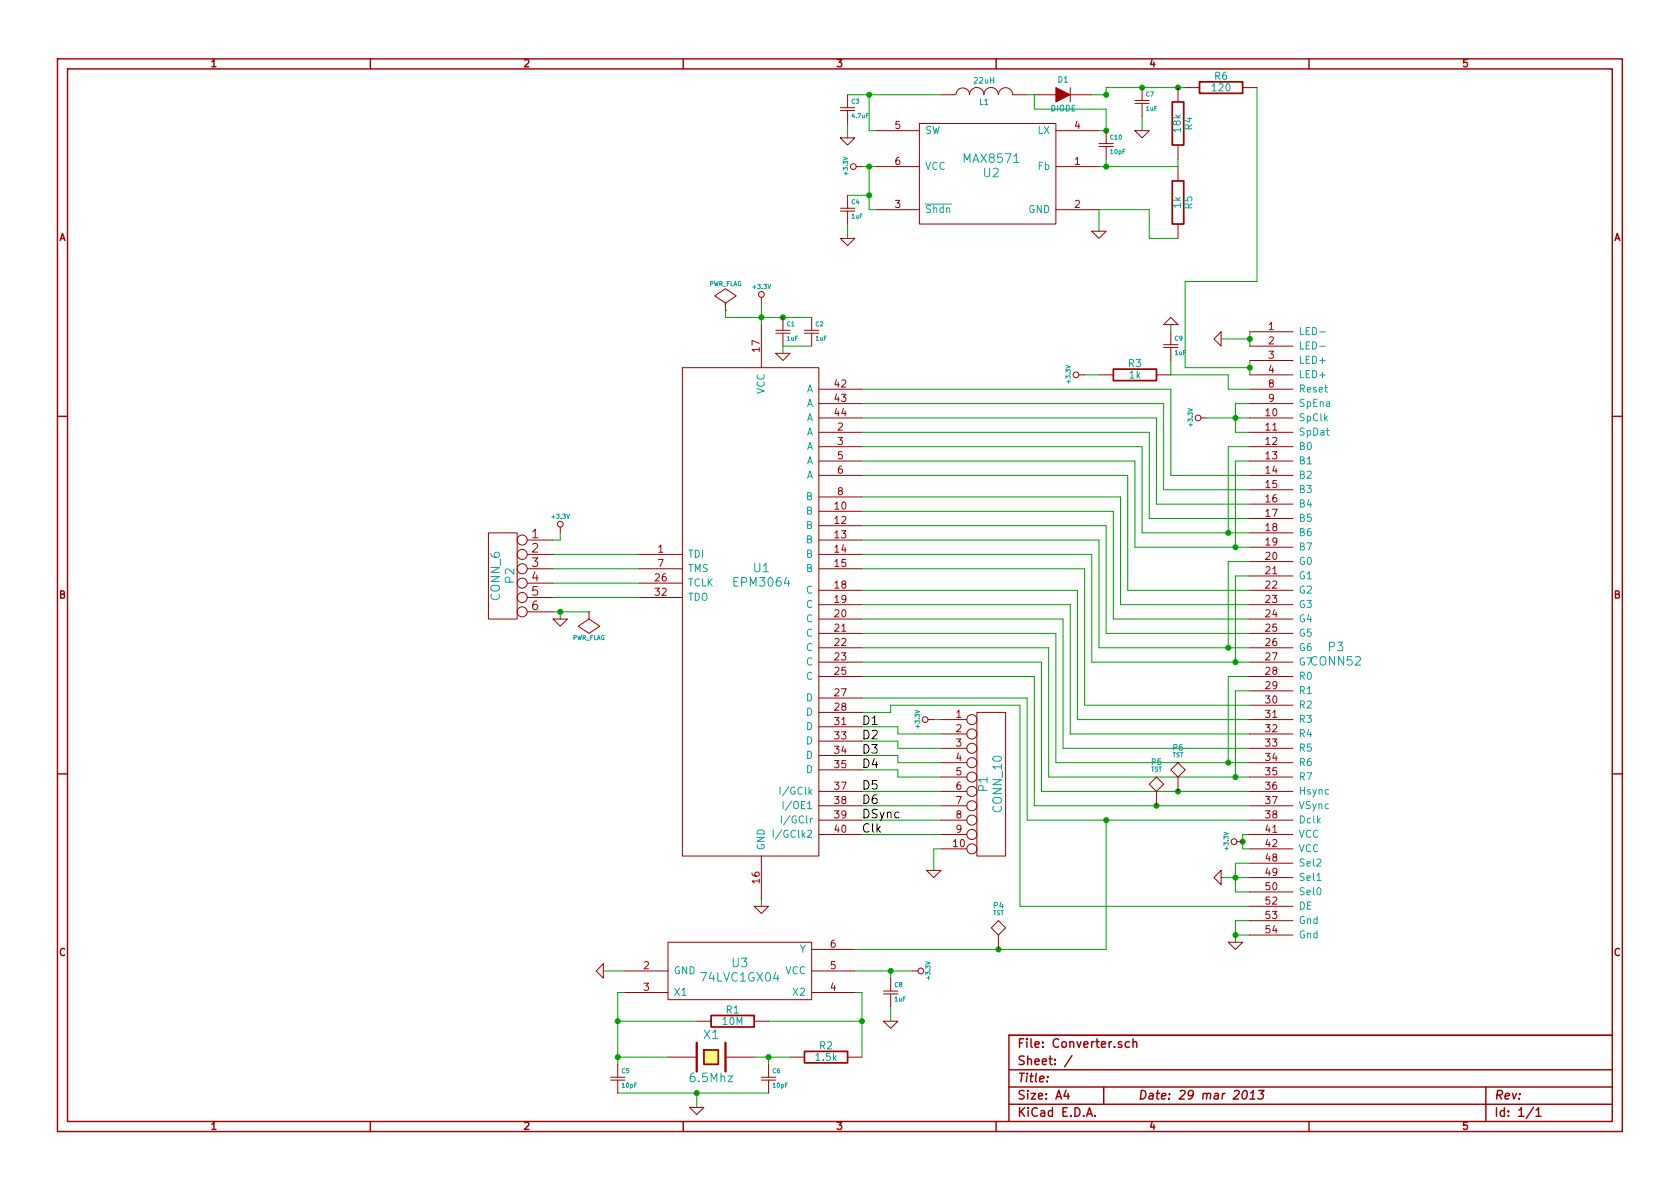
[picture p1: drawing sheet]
<svg xmlns="http://www.w3.org/2000/svg" width="297mm" height="210mm" viewBox="0 0 297 210" stroke-linecap="round" stroke-linejoin="round" font-family="sans-serif">
<g fill="none" stroke="#a00000" stroke-width=".25">
<path d="M10.2 10.4h276.6v189.7h-276.6zM11.9 12.2h273.2v186.1h-273.2zM65.5 10.4v1.8M120.8 10.4v1.8M176.1 10.4v1.8M231.4 10.4v1.8M10.2 73.6h1.7M285.1 73.6h1.7M10.2 136.8h1.7M285.1 136.8h1.7M65.5 198.3v1.8M120.8 198.3v1.8"/>
<path d="M176.1 198.3v1.8M178.4 189.2h106.7M178.4 195.3h106.7M178.4 192.2h106.7M185.2 190.4v.1M188.5 192.8l-.4 1h1M188.8 193.3v1.1M189.5 186.7l-1.3 1.9M192.1 197.4l.5-1.5 .5 1.5M192.3 197h.7M193.6 197.3v.1M195.1 192.2v3.1"/>
<path d="M198.3 184.3l-.4-.1-.2 .2 .1 .2 .5 .2v.3h-.6M199.7 184.3a.48 .48 0 0 0-.7 0v.8l.3 .1 .4-.1M200.3 184.3h.1a.36 .36 0 0 1 .6 .1v.8M200.3 183.7v1.5M219.9 193l.3-.2a.88 .88 0 0 1-.3 1.6l-.3-.3a1.19 1.19 0 0 1 .3-1.1zM221 194.4h.9M221.1 193.3l.5-.5-.2 1.6M222.6 192.8h.9l-.6 .6 .4 .1 .1 .2-.2 .6-.6 .1-.2-.2M231.4 198.3v1.8M262.7 192.2v6.1M271.1 195.8l-1.3 2M271.6 196.3l.4-.4v1.5"/>
<path d="M271.6 197.4h.9M285.1 183.1h-106.7v15.2"/>
</g>
<g fill="none" stroke="#00a000" stroke-width=".18">
<path d="M149.9 16.8h16.5M153.7 16.8v6.3h1.2M181.6 16.8h1.3v2.5h12.7v3.8h-1.3M209.5 15.5h-13.9v1.3h-2.6M222.2 15.5v34.3h-12.7v15.2h11.5M149.9 21.8v2.6M149.9 39.6v2.6M149.9 34.5h3.8M152.4 29.5h2.5M153.7 29.5v7.6h1.2M195.6 28.2v1.3M201.9 20.6v2.5"/>
<path d="M208.3 28.2v1.3h-14M128.3 54.9v1.2h15.2M134.6 53.6v3.8M194.3 40.9v-3.8h8.9v5.1h5.1M207 57.4v1.3M215.9 59.9h5.1M221 58.7v2.5M143.5 61.2h-5.1v1.3M152.4 68.8h54.6v15.3h14M152.4 73.9h52.1v15.2h16.5M152.4 79h49.5v15.2h19.1M152.4 71.4h53.3v15.2h15.3"/>
<path d="M152.4 76.4h50.8v15.3h17.8M191.8 66.3h2.5M207 63.7v2.6h10.2v2.5h3.8M213.4 73.9h7.6M221 79h-3.8v15.2M221 71.4h-2.6v5h2.6M221 63.7v2.6M97.8 98h15.2M99.1 94.2v1.3h-1.3M152.4 93h43.2v19h25.4M152.4 84.1h47v20.3h21.6M152.4 81.5h48.3v15.3h20.3"/>
<path d="M152.4 87.9h45.7v19h22.9M152.4 95.5h41.9v19h26.7M152.4 90.4h44.4v19.1h24.2M152.4 98h40.6v19.1h28M221 99.3h-3.8v15.2M221 81.5h-2.6v15.3M97.8 103.1h15.2M97.8 100.6h15.2M97.8 105.7h15.2M97.8 108.2h6.3M99.1 108.2v1.3M152.4 119.6h30.5v22.9h38.1"/>
<path d="M152.4 104.4h38.1v22.8h30.5M152.4 106.9h36.8v22.9h31.8M152.4 112h34.3v22.9h34.3M152.4 109.5h35.6v22.8h33M152.4 100.6h39.4v24.1h29.2M152.4 117.1h31.7v22.8h36.9M152.4 114.5h33v22.9h35.6M221 119.6h-3.8v15.3M221 101.8h-2.6v15.3M152.4 131.1h6.3v1.2h7.7M152.4 126h5.1v-1.3h22.8v35.6h40.7M152.4 128.5h6.3v1.3h7.7"/>
<path d="M152.4 133.6h6.3v1.3h7.7M152.4 136.1h6.3v1.3h7.7M152.4 123.4h29.2v21.6h39.4M152.4 139.9h14M165.1 127.2h1.3M221 122.2h-2.6v15.2M134.6 159v1.3M152.4 142.5h14M152.4 147.6h14M152.4 145h14M166.4 150.1h-1.3v3.8M195.6 145v22.9h-44.5"/>
<path d="M215.9 155.2h5.1M221 147.6h-1.3v2.5h1.3M221 152.6h-2.6v5.1h2.6M106.7 171.7h3.8M110.5 175.5h-1.3v12.7M151.1 175.5h1.3v11.4M151.1 171.7h10.2M157.5 171.7v1.3M157.5 178v2.6M218.4 165.3h2.6M221 162.8h-2.6v3.8M109.2 186.9h8.9"/>
<path d="M109.2 180.6h14M109.2 193.3h26.7M123.2 193.3v2.5M133.3 186.9h6.4M135.9 186.9v1.3M135.9 180.6h16.5"/>
</g>
<g fill="#00a000" stroke="#00a000" stroke-width=".25">
<circle cx="195.6" cy="29.5" r=".41"/>
<circle cx="109.2" cy="186.9" r=".41"/>
<circle cx="135.9" cy="186.9" r=".41"/>
<circle cx="157.5" cy="171.7" r=".41"/>
<circle cx="201.9" cy="15.5" r=".41"/>
<circle cx="195.6" cy="16.8" r=".41"/>
<circle cx="153.7" cy="29.5" r=".41"/>
<circle cx="218.4" cy="165.3" r=".41"/>
<circle cx="218.4" cy="96.8" r=".41"/>
<circle cx="218.4" cy="117.1" r=".41"/>
<circle cx="218.4" cy="137.4" r=".41"/>
<circle cx="217.2" cy="134.9" r=".41"/>
<circle cx="217.2" cy="114.5" r=".41"/>
<circle cx="217.2" cy="94.2" r=".41"/>
<circle cx="219.7" cy="148.8" r=".41"/>
<circle cx="218.4" cy="155.2" r=".41"/>
<circle cx="218.4" cy="73.9" r=".41"/>
<circle cx="153.7" cy="34.5" r=".41"/>
<circle cx="153.7" cy="16.8" r=".41"/>
<circle cx="221" cy="65" r=".41"/>
<circle cx="221" cy="59.9" r=".41"/>
<circle cx="134.6" cy="56.1" r=".41"/>
<circle cx="208.3" cy="15.5" r=".41"/>
<circle cx="99.1" cy="108.2" r=".41"/>
<circle cx="138.4" cy="56.1" r=".41"/>
<circle cx="152.4" cy="180.6" r=".41"/>
<circle cx="109.2" cy="180.6" r=".41"/>
<circle cx="195.6" cy="145" r=".41"/>
<circle cx="195.6" cy="23.1" r=".41"/>
<circle cx="123.2" cy="193.3" r=".41"/>
<circle cx="208.3" cy="139.9" r=".41"/>
<circle cx="204.5" cy="142.5" r=".41"/>
<circle cx="176.5" cy="167.9" r=".41"/>
</g>
<g fill="none" stroke="#a00000" stroke-width=".18">
<path d="M148.6 19.6h2.5M148.6 19h2.5M149.9 16.8v2.2M149.9 19.6v2.2M166.4 16.8h2.5M169 16.7a1.19 1.19 0 0 1 1.2-1.1 1.19 1.19 0 0 1 1.2 1.1 1.27 1.27 0 0 1 1.3-1.2 1.27 1.27 0 0 1 1.3 1.2 1.27 1.27 0 0 1 1.2-1.2 1.27 1.27 0 0 1 1.3 1.3M176.6 16.7a1.24 1.24 0 0 1 1.2-1.2 1.24 1.24 0 0 1 1.2 1.3h2.6M182.9 16.8h3.8M189.2 15.5v2.5M189.2 16.8h3.8M200.7 18.3h2.5M200.7 17.8h2.5"/>
<path d="M201.9 15.5v2.3M201.9 18.3v2.3M208.3 15.5v2.5M209.5 15.5h2.6M219.7 15.5h2.5M148.6 24.4h2.5l-1.2 1.2zM148.6 37.3h2.5M148.6 36.8h2.5M149.9 34.5v2.3M149.9 37.3v2.3M151.4 29.5h1M154.9 29.5h7.7"/>
<path d="M154.9 37.1h7.7M154.9 23.1h7.7M162.6 21.8h24.1v17.8h-24.1zM186.7 29.5h7.6M186.7 37.1h7.6M186.7 23.1h7.6M194.3 25.9h2.5M194.3 25.4h2.5M195.6 23.1v2.3M195.6 25.9v2.3M200.7 23.1h2.5l-1.3 1.3zM208.3 25.6v2.6"/>
<path d="M208.3 29.5v2.5M208.3 39.6v2.6M128.3 54.9h.1M128.3 53.6l1.9-1.3-1.9-1.3-1.9 1.3 1.9 1.3v1.3M134.6 52.6v1M134.6 57.4v7.6M137.2 58.9h2.5M137.2 58.4h2.5M138.4 56.1v2.3M138.4 58.9v2.3M142.2 58.9h2.6M142.2 58.4h2.6"/>
<path d="M143.5 56.1v2.3M143.5 58.9v2.3M148.6 42.2h2.5l-1.2 1.2zM193 40.9h2.6l-1.3 1.3zM205.7 57.4l1.3-1.3 1.3 1.3zM207 58.7v2.3M214.6 59.9l1.3-1.2v2.5zM221 58.7h7.6M120.6 65h24.2v86.4h-24.2zM137.2 62.5h2.5l-1.3 1.2zM144.8 68.8h7.6M144.8 71.4h7.6"/>
<path d="M144.8 73.9h7.6M144.8 76.4h7.6M144.8 79h7.6M190.8 66.3h1M194.3 66.3h2.5M204.5 66.3h2.5M205.7 61.5h2.6M205.7 61h2.6M207 61.5v2.2M212.3 73.9h1.1M221 66.3h7.6M221 61.2h7.6"/>
<path d="M221 63.7h7.6M221 68.8h7.6M221 71.4h7.6M221 73.9h7.6M221 76.4h7.6M221 79h7.6M86.4 94.2h5v15.3h-5zM93.2 95.5h4.6M93.2 98h4.6M99.1 93.2v1M113 98h7.6M144.8 95.5h7.6"/>
<path d="M144.8 98h7.6M144.8 81.5h7.6M144.8 84.1h7.6M144.8 87.9h7.6M144.8 90.4h7.6M144.8 93h7.6M221 99.3h7.6M221 81.5h7.6M221 84.1h7.6M221 86.6h7.6M221 89.1h7.6M221 91.7h7.6"/>
<path d="M221 94.2h7.6M221 96.8h7.6M93.2 100.6h4.6M93.2 103.1h4.6M93.2 105.7h4.6M93.2 108.2h4.6M97.8 109.5h2.5l-1.2 1.2zM104.1 108.2h.1M104.1 108.2v1.3l1.9 1.2-1.9 1.3-1.9-1.3 1.9-1.2M113 100.6h7.6M113 103.1h7.6M113 105.7h7.6"/>
<path d="M144.8 100.6h7.6M144.8 104.4h7.6M144.8 106.9h7.6M144.8 109.5h7.6M144.8 112h7.6M144.8 114.5h7.6M144.8 117.1h7.6M144.8 119.6h7.6M221 101.8h7.6M221 104.4h7.6M221 106.9h7.6M221 109.5h7.6"/>
<path d="M221 112h7.6M221 114.5h7.6M221 117.1h7.6M221 119.6h7.6M144.8 139.9h7.6M144.8 128.5h7.6M144.8 131.1h7.6M144.8 133.6h7.6M144.8 136.1h7.6M144.8 123.4h7.6M144.8 126h7.6M164.1 127.2h1"/>
<path d="M166.4 127.2h4.5M166.4 129.8h4.5M166.4 132.3h4.5M166.4 134.9h4.5M166.4 137.4h4.5M166.4 139.9h4.5M172.7 126h5.1v25.4h-5.1zM203.2 138.7l1.3-1.3 1.2 1.3-1.2 1.2zM204.5 139.9v2.6M207 136.1l1.3-1.2 1.2 1.2-1.2 1.3zM208.3 137.4v2.5M221 127.2h7.6"/>
<path d="M221 129.8h7.6M221 132.3h7.6M221 134.9h7.6M221 137.4h7.6M221 139.9h7.6M221 124.7h7.6M221 122.2h7.6M134.6 151.4v7.6M144.8 142.5h7.6M144.8 145h7.6M144.8 147.6h7.6M163.8 153.9h2.6l-1.3 1.3z"/>
<path d="M166.4 142.5h4.5M166.4 145h4.5M166.4 147.6h4.5M166.4 150.1h4.5M214.6 155.2l1.3-1.3v2.6zM218.7 148.8h1M221 142.5h7.6M221 145h7.6M221 147.6h7.6M221 150.1h7.6M221 157.7h7.6M221 152.6h7.6"/>
<path d="M221 155.2h7.6M106.7 170.4v2.6l-1.3-1.3zM110.5 171.7h7.6M110.5 175.5h7.6M118.1 166.6h25.4v10.2h-25.4zM133.3 160.3h2.6l-1.3 1.2zM143.5 171.7h7.6M143.5 175.5h7.6M143.5 167.9h7.6M156.2 175.8h2.5M156.2 175.3h2.5M157.5 173v2.3"/>
<path d="M157.5 175.8v2.2M161.3 171.7h1M175.3 164.1l1.2-1.3 1.3 1.3-1.3 1.2zM176.5 165.3v2.6M217.2 166.6h2.5l-1.3 1.3zM221 160.3h7.6M221 162.8h7.6M221 165.3h7.6M107.9 191h2.6M107.9 190.5h2.6M109.2 188.2v2.3M109.2 191v2.3"/>
<path d="M118.1 186.9h5.1M121.9 195.8h2.6l-1.3 1.3zM123.2 180.6h2.5M128.3 186.9h5M133.3 180.6h2.6M134.6 191h2.6M134.6 190.5h2.6M135.9 188.2v2.3M135.9 191v2.3M139.7 186.9h2.5M149.9 186.9h2.5M156.2 180.6h2.5l-1.2 1.3z"/>
<circle cx="150.9" cy="29.5" r=".51"/>
<circle cx="134.6" cy="52.1" r=".51"/>
<circle cx="190.2" cy="66.3" r=".51"/>
<circle cx="211.8" cy="73.9" r=".51"/>
<circle cx="92.3" cy="98" r=".89"/>
<circle cx="92.3" cy="95.5" r=".89"/>
<circle cx="99.1" cy="92.7" r=".51"/>
<circle cx="92.3" cy="108.2" r=".89"/>
<circle cx="92.3" cy="100.6" r=".89"/>
<circle cx="92.3" cy="105.7" r=".89"/>
<circle cx="92.3" cy="103.1" r=".89"/>
<circle cx="163.6" cy="127.2" r=".51"/>
<circle cx="171.8" cy="129.8" r=".89"/>
<circle cx="171.8" cy="132.3" r=".89"/>
<circle cx="171.8" cy="137.4" r=".89"/>
<circle cx="171.8" cy="134.9" r=".89"/>
<circle cx="171.8" cy="139.9" r=".89"/>
<circle cx="171.8" cy="127.2" r=".89"/>
<circle cx="171.8" cy="147.6" r=".89"/>
<circle cx="171.8" cy="150.1" r=".89"/>
<circle cx="171.8" cy="142.5" r=".89"/>
<circle cx="171.8" cy="145" r=".89"/>
<circle cx="218.2" cy="148.8" r=".51"/>
<circle cx="162.8" cy="171.7" r=".51"/>
</g>
<path d="M186.7 15.5l2.5 1.3-2.5 1.2z" fill="#a00000" stroke="#a00000" stroke-width=".18"/>
<path d="M123.2 184.4v5.1M128.3 184.4v5.1" fill="none" stroke="#a00000" stroke-width=".41"/>
<path d="M124.5 185.7h2.5v2.5h-2.5z" fill="#ffff80" stroke="#ffff80" stroke-width=".25"/>
<path d="M207.3 18h2v7.6h-2zM212.1 14.5h7.6v2h-7.6zM207.3 32h2v7.6h-2zM196.8 65.3h7.7v2h-7.7zM125.7 179.6h7.6v2h-7.6zM124.5 185.7h2.5v2.5h-2.5zM142.2 185.9h7.7v2.1h-7.7z" fill="none" stroke="#a00000" stroke-width=".3"/>
<path d="M163.6 36.1h4.6M233.3 58.7h1M233.3 61.2h1M137.9 139.2v1.3M136.7 146.8v1.3M138.2 144.3v1.2M138.2 146.8l-1.1 1.6M138.5 141.7v1.3M232.8 155.7h.8" fill="none" stroke="#00a0a0" stroke-width=".18"/>
<g font-size="2.1" fill="#00a0a0">
<text x="170.5" y="28.9">MAX8571</text>
<text x="173.9" y="31.4">U2</text>
<text x="133.3" y="101.3">U1</text>
<text x="88.5" y="106.1" transform="rotate(-90 88.5 106.1)">CONN_6</text>
<text x="91" y="103.1" transform="rotate(-90 91 103.1)">P2</text>
<text x="130" y="103.8">EPM3064</text>
<text x="231.9" y="117.8">CONN52</text>
<text x="234.9" y="115.2">P3</text>
<text x="174.7" y="139.9" transform="rotate(-90 174.7 139.9)">P1</text>
<text x="177.2" y="143.5" transform="rotate(-90 177.2 143.5)">CONN_10</text>
<text x="124.2" y="173.7">74LVC1GX04</text>
<text x="129.5" y="171.1">U3</text>
<text x="124.4" y="183.8">X1</text>
<text x="122.2" y="191.4">6.5Mhz</text>
</g>
<g font-size="2.1" fill="#a00000">
<text x="94" y="95.2">1</text>
<text x="94" y="97.8">2</text>
<text x="94" y="100.3">3</text>
<text x="94" y="102.9">4</text>
<text x="94" y="105.4">5</text>
<text x="94" y="107.9">6</text>
<text x="179.9" y="185.4">File: Converter.sch</text>
<text x="179.9" y="191.5">Title:</text>
<text x="179.9" y="188.4">Sheet: /</text>
<text x="179.9" y="197.6">KiCad E.D.A.</text>
<text x="179.9" y="194.5">Size: A4</text>
<text x="201.2" y="194.5">Date: 29 mar 2013</text>
<text x="264.2" y="194.5">Rev:</text>
<text x="264.2" y="197.6">Id: 1/1</text>
</g>
<g font-size="2.1">
<text x="152.4" y="130.8">D2</text>
<text x="152.4" y="128.3">D1</text>
<text x="152.4" y="135.9">D4</text>
<text x="152.4" y="133.3">D3</text>
<text x="152.4" y="142.2">D6</text>
<text x="152.4" y="139.7">D5</text>
<text x="152.4" y="147.3">Clk</text>
<text x="152.4" y="144.8">DSync</text>
</g>
<g font-size="1.8" fill="#a00000">
<text x="37.3" y="11.9">1</text>
<text x="92.7" y="11.9">2</text>
<text x="148" y="11.9">3</text>
<text x="203.3" y="11.9">4</text>
<text x="258.6" y="11.9">5</text>
<text x="158.3" y="22.9">5</text>
<text x="190" y="22.9">4</text>
<text x="158.3" y="29.2">6</text>
<text x="190" y="29.2">1</text>
<text x="158.3" y="36.8">3</text>
<text x="190" y="36.8">2</text>
<text x="10.4" y="42.7">A</text>
<text x="285.3" y="42.7">A</text>
<text x="224.3" y="58.4">1</text>
<text x="134.4" y="62.2" transform="rotate(-90 134.4 62.2)">17</text>
<text x="224.3" y="61">2</text>
<text x="224.3" y="63.5">3</text>
<text x="147.6" y="68.6">42</text>
<text x="147.6" y="71.1">43</text>
<text x="224.3" y="66">4</text>
<text x="224.3" y="68.6">8</text>
<text x="224.3" y="71.1">9</text>
<text x="147.6" y="73.7">44</text>
<text x="148.1" y="76.2">2</text>
<text x="223.8" y="73.7">10</text>
<text x="223.8" y="76.2">11</text>
<text x="148.1" y="78.7">3</text>
<text x="148.1" y="81.3">5</text>
<text x="148.1" y="83.8">6</text>
<text x="223.8" y="78.7">12</text>
<text x="223.8" y="81.3">13</text>
<text x="223.8" y="83.8">14</text>
<text x="148.1" y="87.6">8</text>
<text x="223.8" y="86.4">15</text>
<text x="223.8" y="88.9">16</text>
<text x="147.6" y="90.2">10</text>
<text x="147.6" y="92.7">12</text>
<text x="147.6" y="95.2">13</text>
<text x="223.8" y="91.4">17</text>
<text x="223.8" y="94">18</text>
<text x="116.4" y="97.8">1</text>
<text x="116.4" y="100.3">7</text>
<text x="147.6" y="97.8">14</text>
<text x="147.6" y="100.3">15</text>
<text x="223.8" y="99.1">20</text>
<text x="223.8" y="101.6">21</text>
<text x="223.8" y="96.5">19</text>
<text x="10.4" y="105.9">B</text>
<text x="115.9" y="105.4">32</text>
<text x="115.9" y="102.9">26</text>
<text x="147.6" y="104.1">18</text>
<text x="147.6" y="106.7">19</text>
<text x="223.8" y="104.1">22</text>
<text x="223.8" y="106.7">23</text>
<text x="285.3" y="105.9">B</text>
<text x="147.6" y="109.2">20</text>
<text x="147.6" y="111.8">21</text>
<text x="223.8" y="109.2">24</text>
<text x="223.8" y="111.8">25</text>
<text x="147.6" y="114.3">22</text>
<text x="147.6" y="116.8">23</text>
<text x="147.6" y="119.4">25</text>
<text x="223.8" y="114.3">26</text>
<text x="223.8" y="116.8">27</text>
<text x="223.8" y="119.4">28</text>
<text x="147.6" y="123.2">27</text>
<text x="147.6" y="125.7">28</text>
<text x="223.8" y="124.5">30</text>
<text x="223.8" y="121.9">29</text>
<text x="147.6" y="128.3">31</text>
<text x="147.6" y="130.8">33</text>
<text x="169.1" y="127">1</text>
<text x="169.1" y="129.5">2</text>
<text x="223.8" y="127">31</text>
<text x="223.8" y="129.5">32</text>
<text x="147.6" y="133.3">34</text>
<text x="147.6" y="135.9">35</text>
<text x="169.1" y="132.1">3</text>
<text x="169.1" y="134.6">4</text>
<text x="169.1" y="137.2">5</text>
<text x="223.8" y="132.1">33</text>
<text x="223.8" y="134.6">34</text>
<text x="223.8" y="137.2">35</text>
<text x="147.6" y="139.7">37</text>
<text x="147.6" y="142.2">38</text>
<text x="169.1" y="139.7">6</text>
<text x="169.1" y="142.2">7</text>
<text x="223.8" y="139.7">36</text>
<text x="223.8" y="142.2">37</text>
<text x="147.6" y="147.3">40</text>
<text x="147.6" y="144.8">39</text>
<text x="168.6" y="149.9">10</text>
<text x="169.1" y="144.8">8</text>
<text x="169.1" y="147.3">9</text>
<text x="223.8" y="147.3">41</text>
<text x="223.8" y="149.9">42</text>
<text x="223.8" y="144.8">38</text>
<text x="223.8" y="152.4">48</text>
<text x="223.8" y="154.9">49</text>
<text x="134.4" y="156.2" transform="rotate(-90 134.4 156.2)">16</text>
<text x="223.8" y="157.5">50</text>
<text x="223.8" y="160">52</text>
<text x="146.8" y="167.6">6</text>
<text x="223.8" y="162.6">53</text>
<text x="223.8" y="165.1">54</text>
<text x="10.4" y="169.1">C</text>
<text x="113.8" y="171.4">2</text>
<text x="146.8" y="171.4">5</text>
<text x="285.3" y="169.1">C</text>
<text x="113.8" y="175.3">3</text>
<text x="146.8" y="175.3">4</text>
<text x="37.3" y="199.8">1</text>
<text x="92.7" y="199.8">2</text>
<text x="148" y="199.8">3</text>
<text x="203.3" y="199.8">4</text>
<text x="258.6" y="199.8">5</text>
</g>
<g font-size="1.8" fill="#00a0a0">
<text x="214.4" y="16.2">120</text>
<text x="214.8" y="14.2">R6</text>
<text x="163.6" y="23.7">SW</text>
<text x="183.4" y="23.7">LX</text>
<text x="208.8" y="23.3" transform="rotate(-90 208.8 23.3)">18k</text>
<text x="210.9" y="23" transform="rotate(-90 210.9 23)">R4</text>
<text x="163.6" y="30.1">VCC</text>
<text x="183.5" y="30.1">Fb</text>
<text x="163.6" y="37.7">Shdn</text>
<text x="181.7" y="37.7">GND</text>
<text x="208.8" y="36.8" transform="rotate(-90 208.8 36.8)">1k</text>
<text x="210.9" y="36.9" transform="rotate(-90 210.9 36.9)">R5</text>
<text x="229.6" y="59.3">LED-</text>
<text x="199.5" y="65">R3</text>
<text x="229.6" y="61.8">LED-</text>
<text x="229.6" y="64.4">LED+</text>
<text x="135.3" y="69.8" transform="rotate(-90 135.3 69.8)">VCC</text>
<text x="142.5" y="69.5">A</text>
<text x="199.7" y="67">1k</text>
<text x="229.6" y="66.9">LED+</text>
<text x="229.6" y="69.5">Reset</text>
<text x="142.5" y="77.1">A</text>
<text x="142.5" y="72">A</text>
<text x="142.5" y="74.5">A</text>
<text x="229.6" y="72">SpEna</text>
<text x="229.6" y="74.5">SpClk</text>
<text x="229.6" y="77.1">SpDat</text>
<text x="142.5" y="79.6">A</text>
<text x="142.5" y="82.2">A</text>
<text x="229.6" y="79.6">B0</text>
<text x="229.6" y="82.2">B1</text>
<text x="142.5" y="84.7">A</text>
<text x="142.5" y="88.5">B</text>
<text x="229.6" y="84.7">B2</text>
<text x="229.6" y="87.2">B3</text>
<text x="229.6" y="89.8">B4</text>
<text x="142.5" y="91.1">B</text>
<text x="142.5" y="93.6">B</text>
<text x="229.6" y="92.3">B5</text>
<text x="229.6" y="94.9">B6</text>
<text x="121.7" y="98.7">TDI</text>
<text x="121.7" y="101.2">TMS</text>
<text x="142.5" y="96.1">B</text>
<text x="142.5" y="98.7">B</text>
<text x="142.5" y="101.2">B</text>
<text x="229.6" y="99.9">G0</text>
<text x="229.6" y="97.4">B7</text>
<text x="121.7" y="106.3">TDO</text>
<text x="121.7" y="103.8">TCLK</text>
<text x="142.5" y="105">C</text>
<text x="142.5" y="107.6">C</text>
<text x="229.6" y="102.5">G1</text>
<text x="229.6" y="105">G2</text>
<text x="229.6" y="107.6">G3</text>
<text x="142.5" y="110.1">C</text>
<text x="142.5" y="112.6">C</text>
<text x="229.6" y="110.1">G4</text>
<text x="229.6" y="112.6">G5</text>
<text x="142.5" y="115.2">C</text>
<text x="142.5" y="117.7">C</text>
<text x="229.6" y="115.2">G6</text>
<text x="229.6" y="117.7">G7</text>
<text x="142.5" y="120.3">C</text>
<text x="142.5" y="124.1">D</text>
<text x="229.6" y="125.3">R2</text>
<text x="229.6" y="120.3">R0</text>
<text x="229.6" y="122.8">R1</text>
<text x="142.5" y="129.2">D</text>
<text x="142.5" y="131.7">D</text>
<text x="142.5" y="126.6">D</text>
<text x="229.6" y="127.9">R3</text>
<text x="229.6" y="130.4">R4</text>
<text x="142.5" y="134.2">D</text>
<text x="142.5" y="136.8">D</text>
<text x="229.6" y="133">R5</text>
<text x="229.6" y="135.5">R6</text>
<text x="138.7" y="140.6">I/GClk</text>
<text x="139.2" y="143.1">I/OE1</text>
<text x="229.6" y="138">R7</text>
<text x="229.6" y="140.6">Hsync</text>
<text x="229.6" y="143.1">VSync</text>
<text x="137.7" y="148.2">I/GClk2</text>
<text x="138.9" y="145.7">I/GClr</text>
<text x="229.6" y="148.2">VCC</text>
<text x="229.6" y="145.7">Dclk</text>
<text x="135.3" y="150.4" transform="rotate(-90 135.3 150.4)">GND</text>
<text x="229.6" y="150.7">VCC</text>
<text x="229.6" y="153.3">Sel2</text>
<text x="229.6" y="155.8">Sel1</text>
<text x="229.6" y="158.4">Sel0</text>
<text x="229.6" y="160.9">DE</text>
<text x="229.6" y="163.4">Gnd</text>
<text x="229.6" y="166">Gnd</text>
<text x="119.1" y="172.3">GND</text>
<text x="138.8" y="172.3">VCC</text>
<text x="141.3" y="168.5">Y</text>
<text x="119.1" y="176.1">X1</text>
<text x="128.4" y="179.3">R1</text>
<text x="140.3" y="176.1">X2</text>
<text x="127.8" y="181.3">10M</text>
<text x="144.9" y="185.6">R2</text>
<text x="144.3" y="187.6">1.5k</text>
</g>
<g font-size="1.4" fill="#00a0a0">
<text x="172.3" y="14.8">22uH</text>
<text x="187.1" y="14.7">D1</text>
<text x="173.2" y="18.6">L1</text>
<text x="185.7" y="19.7">DIODE</text>
<text x="203.6" y="135.3">P5</text>
<text x="207.4" y="132.8">P6</text>
<text x="175.7" y="160.7">P4</text>
</g>
<g font-size="1.1" fill="#00a0a0">
<text x="202.6" y="17.1">C7</text>
<text x="150.6" y="18.4">C3</text>
<text x="150.7" y="20.9">4.7uF</text>
<text x="202.7" y="19.6">1uF</text>
<text x="196.4" y="24.7">C10</text>
<text x="196.4" y="27.2">10pF</text>
<text x="149.9" y="30.8" transform="rotate(-90 149.9 30.8)">+3.3V</text>
<text x="150.6" y="36.1">C4</text>
<text x="150.6" y="38.7">1uF</text>
<text x="125.3" y="50.6">PWR_FLAG</text>
<text x="133.2" y="51.1">+3.3V</text>
<text x="139.1" y="57.7">C1</text>
<text x="144.2" y="57.7">C2</text>
<text x="139.2" y="60.3">1uF</text>
<text x="144.2" y="60.3">1uF</text>
<text x="207.7" y="60.3">C9</text>
<text x="207.7" y="62.8">1uF</text>
<text x="189.3" y="67.7" transform="rotate(-90 189.3 67.7)">+3.3V</text>
<text x="210.9" y="75.3" transform="rotate(-90 210.9 75.3)">+3.3V</text>
<text x="97.7" y="91.8">+3.3V</text>
<text x="101.1" y="113.2">PWR_FLAG</text>
<text x="162.6" y="128.6" transform="rotate(-90 162.6 128.6)">+3.3V</text>
<text x="203.5" y="136.5">TST</text>
<text x="207.3" y="133.9">TST</text>
<text x="217.2" y="150.2" transform="rotate(-90 217.2 150.2)">+3.3V</text>
<text x="175.5" y="161.9">TST</text>
<text x="164.5" y="173.1" transform="rotate(-90 164.5 173.1)">+3.3V</text>
<text x="158.2" y="174.6">C8</text>
<text x="158.2" y="177.1">1uF</text>
<text x="109.9" y="189.8">C5</text>
<text x="136.6" y="189.8">C6</text>
<text x="110" y="192.3">10pF</text>
<text x="136.7" y="192.3">10pF</text>
</g>
</svg>
